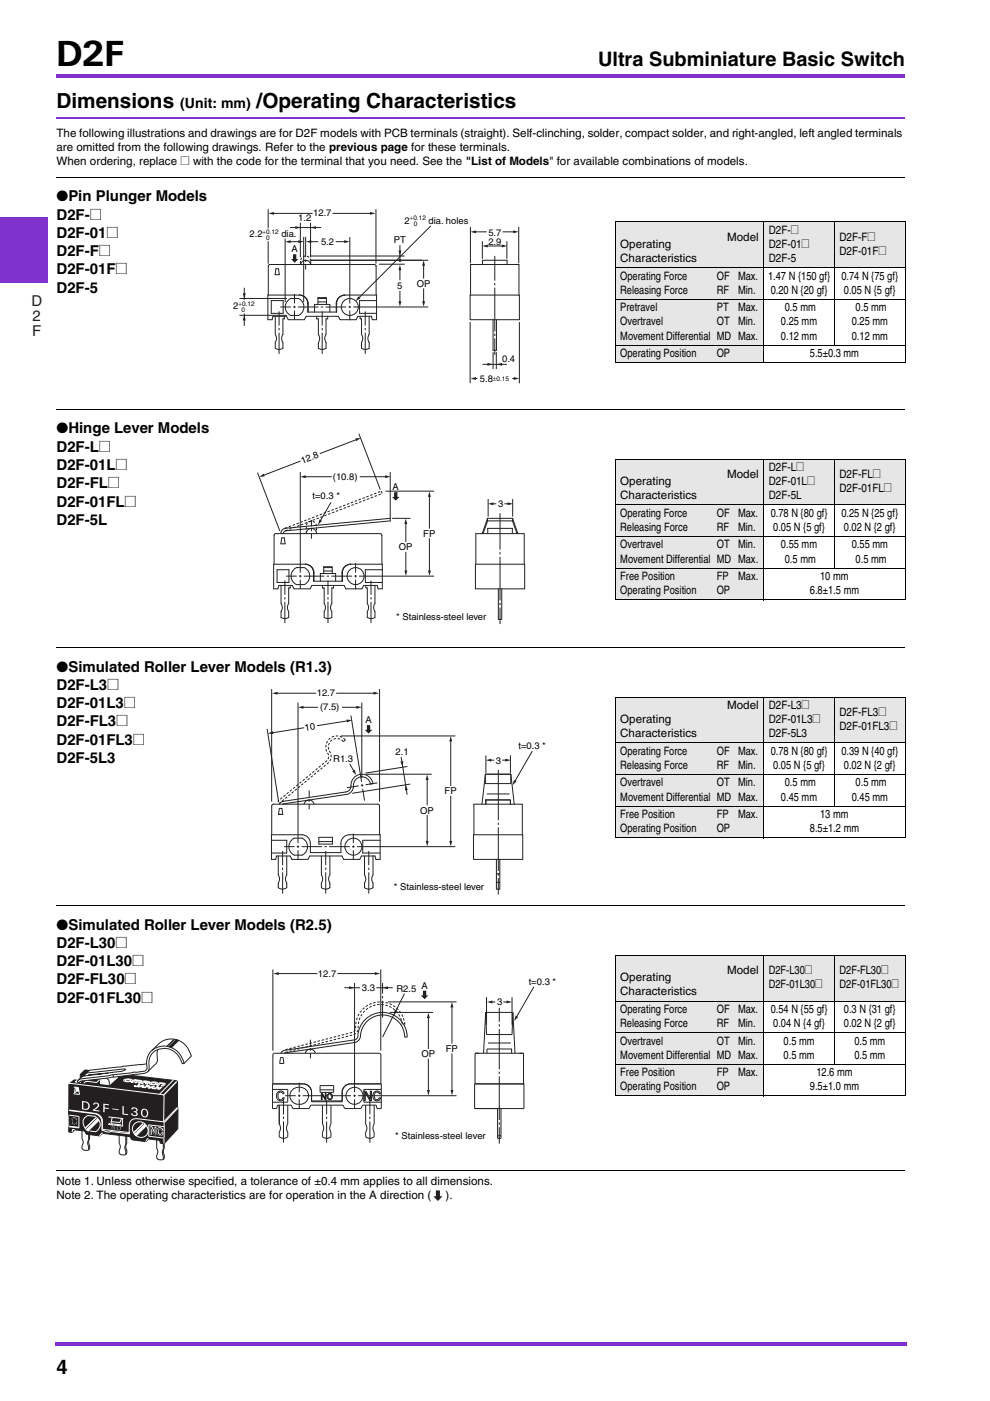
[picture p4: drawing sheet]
<svg xmlns="http://www.w3.org/2000/svg" width="210mm" height="297mm" viewBox="0 0 210 297" stroke-linecap="round" stroke-linejoin="round" font-family="sans-serif">
<g fill="#8033cc">
<path d="M11.6 284.7h.4v.7h-.4z"/>
<path d="M12 284.7h180.3v.7h-180.3z"/>
<path d="M12 15.7h180v.7h-180z"/>
<path d="M0 46h10v14h-10z"/>
</g>
<g fill="#fff">
<path d="M6 61h4v40h-4z"/>
<path d="M12 24.4h180v2h-180z"/>
</g>
<path d="M12 24.9h180" fill="none" stroke="#8033cc" stroke-width=".42"/>
<path d="M12 36.7h180v2h-180z" fill="#fff"/>
<path d="M12 37.7h180" fill="none" stroke="#000" stroke-width=".21"/>
<path d="M12 85.9h180v2h-180z" fill="#fff"/>
<path d="M12 86.9h180" fill="none" stroke="#000" stroke-width=".21"/>
<path d="M12 136.4h180v2h-180z" fill="#fff"/>
<path d="M12 137.4h180" fill="none" stroke="#000" stroke-width=".21"/>
<path d="M12 191.1h180v2h-180z" fill="#fff"/>
<path d="M12 192.1h180" fill="none" stroke="#000" stroke-width=".21"/>
<path d="M12 247.3h180v2h-180z" fill="#fff"/>
<path d="M12 248.3h180" fill="none" stroke="#000" stroke-width=".21"/>
<g fill="none" stroke="#231f20" stroke-width=".21">
<path d="M56.9 44.4v4M56.9 51.1v4.8M57.9 45.2h8.4M58.5 57h.6l.1 1.2h-.9zM63.7 55.4v.7M64.8 50.2v4.4M64.8 55.1v.5M64.8 56.1v1M65.7 55.2h25.1M65.7 54.3h20.1M65.9 55.4v.7a1.08 1.08 0 0 0-1.1-.9 1.08 1.08 0 0 0-1 .9M70.5 45.2h8.2"/>
<path d="M74.2 50.3v14M79.7 44.4v11.5M102.3 56.1v-.9h5.3v.9M56.9 62.6v-6.2l.2-.3h22.3l.4 .3v6.2M57.5 63.7h2.6v2.7h-2.6zM58.4 67.1v3.8a1.44 1.44 0 0 1 0 1.7v1.2a1.44 1.44 0 0 0 1.6 0v-1.2a1.44 1.44 0 0 1 0-1.7v-3.3h.3v-.5M59.2 66v3M59.2 69.5v.5M59.2 70.5v4.5M61.2 63.6l.5-.3h1.6a1.98 1.98 0 0 1 1.2 1.8 1.98 1.98 0 0 1-1.2 1.8h-1.6a1.98 1.98 0 0 1-.5-3.3zM62.5 62.3v2M62.5 64.8v.5"/>
<path d="M62.5 65.8v2M63.5 62.6a1.8 1.8 0 0 1 1.8 1.8v1.8h6.1a3.3 3.3 0 0 1 .5-3.1l.8-.5h.5M65.4 66.2a3.3 3.3 0 0 0-.6-3.1l-.8-.5h-.4h-6.8v5.2h.9l.2-.7h2.9l.3 .7h3.5l.3-.7h6.9l.3 .7h3.4l.4-.7h2.9l.2 .7h.9v-5.2h-6.8a1.8 1.8 0 0 0-1.8 1.8v1.8M66.7 66.2v-1.7h3.3v1.7M67.2 67.1v.5h.3v3.3a1.44 1.44 0 0 1 0 1.7v1.2a1.44 1.44 0 0 0 1.7 0v-1.2a1.44 1.44 0 0 1 0-1.7v-3.3h.3v-.5M67.4 64.5v-1.4h1.8v1.4M67.4 63.3h1.8M67.4 64h1.8M68.3 66v3M68.3 69.5v.5M68.3 70.5v4.5M74.2 64.8v.5"/>
<path d="M74.2 65.8v2.1M76.4 67.1v.5h.3v3.3a1.44 1.44 0 0 1 0 1.7v1.2a1.44 1.44 0 0 0 1.6 0v-1.2a1.44 1.44 0 0 1 0-1.7v-3.8M77.5 66v3M77.5 69.5v.5M77.5 70.5v4.5M79.9 63.7h-3.6v2.7h3.6M99.7 62.6h10.5v5.2h-10.5zM99.7 68.3v12.9M99.8 62.6v-6.5h10.3v6.5M104.6 67.8v6.5h.7v-6.5M104.6 74.7v3.5M105.3 74.7v3.5"/>
<path d="M110.2 68.3v12.9"/>
<circle cx="74.2" cy="65.1" r="1.8"/>
</g>
<path d="M65.9 55.4a1.08 1.08 0 0 0-1.1-1.1 1.08 1.08 0 0 0-1.1 1.1" fill="none" stroke="#231f20" stroke-width=".21" stroke-dasharray=".5 .4" stroke-linecap="butt"/>
<g fill="#231f20">
<path d="M78.5 44.9l1.1 .3-1.1 .3z"/>
<path d="M56.9 45.2l1.2-.3v.7z"/>
</g>
<path d="M61.5 48.2h6.6M63.7 47.2v7.3M65.9 47.2v7.3" fill="none" stroke="#231f20" stroke-width=".21"/>
<g fill="#231f20">
<path d="M62.6 47.9l1.2 .3-1.2 .3z"/>
<path d="M65.9 48.2l1.1-.3v.7z"/>
</g>
<path d="M65.8 51.2h1.7M71.2 51.2h2" fill="none" stroke="#231f20" stroke-width=".21"/>
<g fill="#231f20">
<path d="M73 50.9l1.2 .3-1.2 .3z"/>
<path d="M64.9 51.2l1.1-.3v.6z"/>
</g>
<path d="M60.5 50.6v13.4M61.2 51.2h2.3M64.4 50.2v13.8" fill="none" stroke="#231f20" stroke-width=".21"/>
<g fill="#231f20">
<path d="M63.3 50.9l1.1 .3-1.1 .3z"/>
<path d="M60.5 51.2l1.1-.3v.6z"/>
</g>
<path d="M80.4 56h5.4M84.8 57.1v2.3M84.8 61.7v2.4" fill="none" stroke="#231f20" stroke-width=".21"/>
<g fill="#231f20">
<path d="M84.5 63.9h.6l-.3 1.1z"/>
<path d="M84.8 56.1l.3 1.2h-.6z"/>
</g>
<path d="M84.8 52v3.2" fill="none" stroke="#231f20" stroke-width=".21"/>
<g fill="#231f20">
<path d="M84.5 53.1h.6l-.3 1.2z"/>
<circle cx="84.8" cy="55.2" r=".31"/>
</g>
<path d="M89.9 56.1v3M89.9 61.2v2.9" fill="none" stroke="#231f20" stroke-width=".21"/>
<g fill="#231f20">
<path d="M89.5 63.9h.7l-.3 1.1z"/>
<path d="M89.8 55.2l.4 1.1h-.7z"/>
</g>
<path d="M50.8 63.3h10.1M50.8 66.9h10.1M51.8 61v2.6M51.8 66.5v2.6" fill="none" stroke="#231f20" stroke-width=".21"/>
<g fill="#231f20">
<path d="M51.5 62.2h.6l-.3 1.1z"/>
<path d="M51.8 66.8l.3 1.2h-.6z"/>
</g>
<path d="M100.7 80.2h.5M108.7 80.2h.5" fill="none" stroke="#231f20" stroke-width=".21"/>
<g fill="#231f20">
<path d="M109 79.9l1.1 .3-1.1 .4z"/>
<path d="M99.8 80.3l1.2-.4v.7z"/>
</g>
<path d="M102.3 77.2h5.2" fill="none" stroke="#231f20" stroke-width=".21"/>
<g fill="#231f20">
<path d="M103.4 76.9l1.1 .3-1.1 .4z"/>
<path d="M105.3 77.3l1.2-.4v.7z"/>
</g>
<path d="M99.8 48.1v7.7M100.7 49.2h2.5M106.6 49.2h2.5M110 48.1v7.7" fill="none" stroke="#231f20" stroke-width=".21"/>
<g fill="#231f20">
<path d="M108.9 48.8l1.1 .4-1.1 .3z"/>
<path d="M99.8 49.2l1.1-.3v.6z"/>
</g>
<path d="M102.3 51.1v3.8M103.2 52.2h3.4M107.5 51.1v3.8" fill="none" stroke="#231f20" stroke-width=".21"/>
<g fill="#231f20">
<path d="M106.4 51.8l1.2 .4-1.2 .3z"/>
<path d="M102.3 52.2l1.1-.3v.6z"/>
</g>
<path d="M91.4 47.9l-15.3 15.3" fill="none" stroke="#231f20" stroke-width=".21"/>
<g fill="#231f20">
<path d="M76 62.8l.5 .5-1.1 .6z"/>
<path d="M62.2 53.9h.6v1h.5l-.8 .8-.8-.8h.5z"/>
</g>
<path d="M104.9 54.3v5.2M104.9 60v.5M59.5 65.1h2.2M62.2 65.1h.5M63.2 65.1h4.3M68 65.1h.5M69 65.1h4.4M73.9 65.1h.5M74.9 65.1h15.9M104.9 61v9.3M104.9 70.8v.5M104.9 71.8v3.5" fill="none" stroke="#231f20" stroke-width=".21"/>
<g fill="#e6e6e6">
<path d="M130.5 47.1h20v9.7h-20z"/>
<path d="M150.5 47.1h11.5v9.7h-11.5z"/>
<path d="M162 47.1h15v9.7h-15z"/>
<path d="M177 47.1h15v9.7h-15z"/>
<path d="M130.5 56.8h31.5v6.7h-31.5z"/>
<path d="M130.5 63.5h31.5v9.7h-31.5z"/>
<path d="M130.5 73.2h31.5v3.7h-31.5z"/>
</g>
<path d="M130.4 47.1h61.7M130.4 56.8h61.7M130.5 47.2v29.6M162 46.9v30.1M177 46.9v26.3M192 47.2v29.6M130.4 63.5h61.7M130.4 73.2h61.7M130.4 76.9h61.7" fill="none" stroke="#000" stroke-width=".21"/>
<path d="M14.5 63.2h23.6v21.7h-23.6z" fill="#fff"/>
<g fill="#e6e6e6">
<path d="M130.5 97.4h20v9.7h-20z"/>
<path d="M150.5 97.4h11.5v9.7h-11.5z"/>
<path d="M162 97.4h15v9.7h-15z"/>
<path d="M177 97.4h15v9.7h-15z"/>
<path d="M130.5 107.1h31.5v6.7h-31.5z"/>
<path d="M130.5 113.8h31.5v6.7h-31.5z"/>
<path d="M130.5 120.5h31.5v6.7h-31.5z"/>
</g>
<path d="M130.4 97.4h61.7M130.5 97.5v29.6M162 97.3v30M177 97.3v23.2M192 97.5v29.6M130.4 107.1h61.7M130.4 113.8h61.7M130.4 120.5h61.7M130.4 127.2h61.7" fill="none" stroke="#000" stroke-width=".21"/>
<path d="M60.4 112l20.5-7.9M60.5 112.6l20.6-8M65 113.1v-1.5a1.08 1.08 0 0 1 1.1-1.1 1.08 1.08 0 0 1 1 1.1v1.5" fill="none" stroke="#231f20" stroke-width=".21" stroke-dasharray=".5 .4" stroke-linecap="butt"/>
<g fill="none" stroke="#231f20" stroke-width=".21">
<path d="M76.1 91.9l4.6 11.9M54.6 100.2l4.7 12.4M58.1 119.6v-6.1l.4-.4 22.3 .1 .2 .3v6.1M59.8 114h.5l.2 1.3h-.9zM60.1 113.1a.54 .54 0 0 1 .5-.6l22.2-2.1-.1-.5-22.1 2.1a1.08 1.08 0 0 0-1 1.1M63.7 100.1v21.3M64.6 101.1h5.8M65 113.1a1.08 1.08 0 0 1 1.1-1.1 1.08 1.08 0 0 1 1 1.1M66.1 110.3v1.3M66.1 112.1v.5M66.1 113.1v1.1M74.4 119.6a1.8 1.8 0 0 0-1.8 1.8v1.8h-6.1a3.3 3.3 0 0 0-.5-3.1l-.8-.4-.5-.1"/>
<path d="M75.4 119.4v2M76.3 101.1h5.6M80.9 104.1l.2 .5M82.8 100.1v9.8M100.8 119.6h10.5v5.2h-10.5zM100.9 119.6v-6.5h10.3v6.5M103.4 109.9h5.4v.5h-5.4zM103.4 110.1l-1.1 3M103.4 110.4l-.9 2.7M103.4 113.1v-1.1h5.3v1.1M108.7 110.4l1 2.7M108.8 110.1l1.1 3"/>
<path d="M58.8 120.8h2.5v2.7h-2.5zM59.6 124.1v3.9a1.44 1.44 0 0 1 0 1.6v1.3a1.44 1.44 0 0 0 1.6 0v-1.3a1.44 1.44 0 0 1 0-1.6v-3.3h.3v-.6M60.4 123.1v3M60.4 126.6v.5M60.4 127.6v4.5M62.4 120.6l.5-.3h1.6a1.98 1.98 0 0 1 1.2 1.8 1.98 1.98 0 0 1-1.2 1.8h-1.6a1.98 1.98 0 0 1-.5-3.3zM63.7 121.9v.5M63.7 122.9v2M66.6 123.2a3.3 3.3 0 0 0-.5-3.1l-.8-.4-.5-.1h-6.8v5.2h.9l.2-.7h2.9l.4 .7h3.4l.3-.7h6.9l.3 .7h3.5l.3-.7h2.9l.2 .7h.9v-5.2h-6.8a1.8 1.8 0 0 0-1.8 1.8v1.8M67.9 123.2v-1.6h3.3v1.6M68.4 124.1v.6h.4v3.3a1.44 1.44 0 0 1 0 1.6v1.3a1.44 1.44 0 0 0 1.6 0v-1.3a1.44 1.44 0 0 1 0-1.6v-3.3h.3v-.6M68.7 121.6v-1.4h1.8v1.4"/>
<path d="M68.7 120.3h1.8M68.7 121.1h1.8M69.6 123.1v3M69.6 126.6v.5M69.6 127.6v4.5M75.4 121.9v.5M75.4 122.9v2.1M77.6 124.1v.6h.3v3.3a1.44 1.44 0 0 1 0 1.6v1.3a1.44 1.44 0 0 0 1.6 0v-1.3a1.44 1.44 0 0 1 0-1.6v-3.9M78.7 123.1v3M78.7 126.6v.5M78.7 127.6v4.5M81.1 120.8h-3.6v2.7h3.6"/>
<path d="M105.7 124.8v6.5h.7v-6.5"/>
<circle cx="75.4" cy="122.1" r="1.8"/>
</g>
<g fill="#231f20">
<path d="M81.7 100.8l1.1 .3-1.1 .3z"/>
<path d="M63.7 101.1l1.1-.3v.6z"/>
</g>
<path d="M63.8 97.7l-8 3.1M75.7 93.2l-7.9 3" fill="none" stroke="#231f20" stroke-width=".21"/>
<g fill="#231f20">
<path d="M75.4 93l1.2-.2-1 .7z"/>
<path d="M55 101.1l.9-.7 .2 .6z"/>
</g>
<path d="M86.1 110.9v4M86.1 117v4.2" fill="none" stroke="#231f20" stroke-width=".21"/>
<g fill="#231f20">
<path d="M85.8 121h.6l-.3 1.1z"/>
<path d="M86.1 110l.3 1.1h-.6z"/>
</g>
<path d="M91.1 105.1v7M91.1 114.1v7.1" fill="none" stroke="#231f20" stroke-width=".21"/>
<g fill="#231f20">
<path d="M90.8 121h.6l-.3 1.1z"/>
<path d="M91.1 104.2l.3 1.2h-.6z"/>
</g>
<path d="M103.5 105.8v3.7M104.5 106.8h.8M107 106.8h.9M108.7 105.8v3.7" fill="none" stroke="#231f20" stroke-width=".21"/>
<g fill="#231f20">
<path d="M107.7 106.5l1.1 .3-1.1 .3z"/>
<path d="M103.5 106.8l1.2-.3v.6z"/>
<path d="M83.6 104.4h.7v1h.4l-.8 .8-.7-.8h.4z"/>
</g>
<path d="M70.2 106.5l-2.3 4M83.2 109.9h3.9M60.7 122.2h2.2M63.4 122.2h.5M64.4 122.2h4.4M69.3 122.2h.5M70.3 122.2h4.4M75.2 122.2h.5M76.2 122.2h15.9" fill="none" stroke="#231f20" stroke-width=".21"/>
<path d="M67.8 110.1l.5 .3-.8 .9z" fill="#231f20"/>
<path d="M81.8 104.1h10.3M106.1 108.8v7.8M106.1 117.1v.5M106.1 118.1v9.2M106.1 127.8v.5M106.1 128.8v3.5" fill="none" stroke="#231f20" stroke-width=".21"/>
<path d="M14.5 112.4h24.6v22.9h-24.6z" fill="#fff"/>
<g fill="#e6e6e6">
<path d="M130.5 147.8h20v9.7h-20z"/>
<path d="M150.5 147.8h11.5v9.7h-11.5z"/>
<path d="M162 147.8h15v9.7h-15z"/>
<path d="M177 147.8h15v9.7h-15z"/>
<path d="M130.5 157.5h31.5v6.7h-31.5z"/>
<path d="M130.5 164.2h31.5v6.7h-31.5z"/>
<path d="M130.5 170.9h31.5v6.7h-31.5z"/>
</g>
<path d="M130.4 147.8h61.7M130.4 157.5h61.7M130.5 147.9v29.6M162 147.7v30M177 147.7v23.3M192 147.9v29.6M130.4 164.2h61.7M130.4 171h61.7M130.4 177.6h61.7" fill="none" stroke="#000" stroke-width=".21"/>
<path d="M14.5 164.8h23.8v24.6h-23.8z" fill="#fff"/>
<g fill="none" stroke="#231f20" stroke-width=".21">
<path d="M56.7 154.5l2.4 15.6M63.2 149v29.8M64.2 150h3.2M72.6 150h3.2M73.2 156.9l-.4 .3M57.6 178.2h3.2v2.7h-3.2M57.6 177h6.4a1.8 1.8 0 0 1 1.8 1.8v2h6.5a3.4 3.4 0 0 1 .5-3.3l.8-.5h.5h6.5v5.2h-.9l-.2-.7h-2.8l-.4 .7h-3.4l-.4-.7h-6.8l-.4 .7h-3.4l-.4-.7h-2.8l-.2 .7h-.9zM57.6 177v-6.1l.4-.4 22.3 .1 .2 .3v6.1M59.3 170.5l.3-.4 .5-.2 13.3-2a1.51 1.51 0 0 0 1.1-1.9 2.34 2.34 0 0 1 2.3-1.9 2.34 2.34 0 0 1 2.3 2l-.5 .1a1.85 1.85 0 0 0-2.3-1.5 1.85 1.85 0 0 0-1.4 2.3 1.8 1.8 0 0 1-1.4 1.4l-13.6 2.1M59.3 171.4h.5l.2 1.3h-.9zM62 178l.4-.3h1.7a1.98 1.98 0 0 1 1.1 1.8 1.98 1.98 0 0 1-1.1 1.8h-1.7a1.98 1.98 0 0 1-.4-3.3zM63.2 179.3v.5"/>
<path d="M64.5 170.5a1.08 1.08 0 0 1 1.1-.9 1.08 1.08 0 0 1 1 .9M65.6 167.6v1.4M65.6 169.5v.5M65.6 170.5v1.1M67.6 177.5h2.9v1.5h-2.9zM67.6 178.4h2.9M74.9 176.8v2M74.9 179.3v.5M80.6 178.2h-3.7v2.7h3.7M100.4 177h10.5v5.2h-10.5zM100.5 177v-6.5h10.3v6.5M102.2 170.5l.8-6.4h5.4l.7 6.4"/>
<path d="M103 164.1h5.3v2h-5.3zM103 170.5v-.9h5.3v.9M103.3 168.3h4.7M59 181.5v4a1.44 1.44 0 0 1 0 1.7v1a1.44 1.44 0 0 0 1.8 0v-1a1.44 1.44 0 0 1 0-1.7v-4M59.9 180.4v3.1M59.9 184v.5M59.9 185v4.4M63.2 180.3v1.9M68.2 181.5v4a1.44 1.44 0 0 1 0 1.7v1a1.44 1.44 0 0 0 1.8 0v-1a1.44 1.44 0 0 1 0-1.7v-4M69.1 180.4v3.1M69.1 184v.5M69.1 185v4.4"/>
<path d="M74.9 180.3v2M77.3 181.5v4a1.44 1.44 0 0 1 0 1.7v1a1.44 1.44 0 0 0 1.8 0v-1a1.44 1.44 0 0 1 0-1.7v-4M78.2 180.4v3.1M78.2 184v.5M78.2 185v4.4M105.3 182.2v6.3h.7v-6.3M105.3 185.3h.7M105.3 187.1h.7"/>
<circle cx="75" cy="179.5" r="1.8"/>
</g>
<path d="M72.8 157.2a1.85 1.85 0 0 0-2.6-.1 1.85 1.85 0 0 0-.1 2.7 1.8 1.8 0 0 1-.5 2l-10.4 8.5M73.2 156.9a2.38 2.38 0 0 0-3.3-.3 2.38 2.38 0 0 0-.2 3.4 1.26 1.26 0 0 1-.4 1.4l-10.4 8.5" fill="none" stroke="#231f20" stroke-width=".21" stroke-dasharray=".5 .4" stroke-linecap="butt"/>
<g fill="#231f20">
<path d="M75.6 149.6l1.1 .4-1.1 .3z"/>
<path d="M63.2 150l1.2-.3v.6z"/>
</g>
<path d="M64.5 154.3l-6.8 1.1M73.7 152.8l-6.4 1.1" fill="none" stroke="#231f20" stroke-width=".21"/>
<g fill="#231f20">
<path d="M73.5 152.6l1.2 .1-1.1 .5z"/>
<path d="M56.8 155.5l1.1-.5 .1 .6z"/>
</g>
<path d="M90.6 165.1v5.6M90.6 172.8v5.7" fill="none" stroke="#231f20" stroke-width=".21"/>
<g fill="#231f20">
<path d="M90.3 178.3h.6l-.3 1.1z"/>
<path d="M90.6 164.2l.3 1.2h-.6z"/>
</g>
<path d="M95.6 157v9.7M95.6 168.7v9.8" fill="none" stroke="#231f20" stroke-width=".21"/>
<g fill="#231f20">
<path d="M95.3 178.3h.6l-.3 1.1z"/>
<path d="M95.6 156.1l.3 1.1h-.6z"/>
</g>
<path d="M103.1 160.2v3.7M104 161.2h.8M106.5 161.2h.9M108.3 160.2v3.7" fill="none" stroke="#231f20" stroke-width=".21"/>
<g fill="#231f20">
<path d="M107.2 160.9l1.1 .3-1.1 .3z"/>
<path d="M103 161.2l1.2-.3v.6z"/>
<path d="M77.8 153.7h.7v1h.5l-.8 .8-.8-.8h.4z"/>
</g>
<path d="M60.2 179.5h2.3M63 179.5h.5M64 179.5h4.3M68.8 179.5h.5M69.8 179.5h4.4M74.2 162l.9 1.5M74.7 179.5h.5M75.7 179.5h20.9" fill="none" stroke="#231f20" stroke-width=".21"/>
<path d="M74.7 163.5l.5-.3 .3 1.1z" fill="#231f20"/>
<path d="M72.3 156h24.2M77.7 164.1h13.8M85.1 160.5l1.3 8M86.4 162.5l-8.9 1.4M87 166.2l-12.3 2M105.7 163.2v10.7M105.7 174.4v.5M105.7 175.4v9.3M105.7 185.2v.5M105.7 186.2v3.5" fill="none" stroke="#231f20" stroke-width=".21"/>
<g fill="#231f20">
<path d="M84.9 161.5l.6-.1-.1 1.2z"/>
<path d="M86 166.4l.5 1.1-.6 .1z"/>
</g>
<path d="M57.6 146.1v23.9M58.6 147h8.5M71.3 147h8.2M74.4 151.7l2.3 14.1M76.7 149v16M80.5 146.1v23.9M76.1 166.6l-2.5 .4M76.8 166.3v.5M76.9 167.3l.4 2.4M77 166.5h-.5M80 166l-2.5 .4" fill="none" stroke="#231f20" stroke-width=".21"/>
<g fill="#231f20">
<path d="M79.2 146.7l1.2 .3-1.2 .3z"/>
<path d="M57.7 147l1.2-.3v.6z"/>
</g>
<path d="M112.9 159.3l-3.7 6.4" fill="none" stroke="#231f20" stroke-width=".21"/>
<path d="M109 165.4l.5 .3-.8 .8z" fill="#231f20"/>
<g fill="#e6e6e6">
<path d="M130.5 202.5h20v9.7h-20z"/>
<path d="M150.5 202.5h11.5v9.7h-11.5z"/>
<path d="M162 202.5h15v9.7h-15z"/>
<path d="M177 202.5h15v9.7h-15z"/>
<path d="M130.5 212.2h31.5v6.7h-31.5z"/>
<path d="M130.5 218.9h31.5v6.7h-31.5z"/>
<path d="M130.5 225.6h31.5v6.7h-31.5z"/>
</g>
<path d="M130.4 202.5h61.7M130.4 212.2h61.7M130.4 218.9h61.7M130.5 202.6v29.6M162 202.4v30.1M177 202.4v23.3M192 202.6v29.6M130.4 225.6h61.7M130.4 232.3h61.7" fill="none" stroke="#000" stroke-width=".21"/>
<path d="M113.2 209.2l-3.7 6.5" fill="none" stroke="#231f20" stroke-width=".21"/>
<path d="M109.4 215.3l.5 .3-.8 .9z" fill="#231f20"/>
<g fill="none" stroke="#231f20" stroke-width=".21">
<path d="M73 209.4h3.4M75.2 208.4v23.2M79.8 209.4h3.5M81.1 208.4v2.3M81.1 211.2v.5M81.1 212.2v3.6M60.1 233.2v3.1M60.1 236.8v.5M60.1 237.8v4.5M63.5 229.5v2.1M63.5 232.1v.5M63.5 233.1v1.9"/>
<path d="M65.8 220.4v1.4M65.8 222.3v.5M65.8 223.3v1.1M69.3 233.2v3.1M69.3 236.8v.5M69.3 237.8v4.5M75.2 232.1v.5M75.2 233.1v2M78.5 233.2v3.1M78.5 236.8v.5M78.5 237.8v4.5"/>
</g>
<g fill="#231f20">
<path d="M74 209.1l1.2 .3-1.2 .3z"/>
<path d="M81.1 209.4l1.2-.3v.6z"/>
</g>
<path d="M90.9 215.6v6.8M90.9 224.5v6.8" fill="none" stroke="#231f20" stroke-width=".21"/>
<g fill="#231f20">
<path d="M90.6 231.1h.6l-.3 1.2z"/>
<path d="M90.9 214.7l.3 1.2h-.7z"/>
</g>
<path d="M95.9 213.4v7.9M95.9 223.3v8" fill="none" stroke="#231f20" stroke-width=".21"/>
<g fill="#231f20">
<path d="M95.6 231.1h.6l-.3 1.2z"/>
<path d="M95.9 212.4l.3 1.2h-.7z"/>
</g>
<path d="M103.2 211.4v5.9M104.2 212.4h.9M106.8 212.4h.9M108.6 211.4v5.9" fill="none" stroke="#231f20" stroke-width=".21"/>
<g fill="#231f20">
<path d="M107.4 212.1l1.2 .3-1.2 .3z"/>
<path d="M103.3 212.4l1.1-.3v.7z"/>
<path d="M89.7 210h.7v1h.4l-.7 .9-.8-.9h.4z"/>
</g>
<g fill="none" stroke="#231f20" stroke-width=".21">
<path d="M57.9 205.5v17.3M58.9 206.4h8.4M71.6 206.4h8.1M80.8 205.5v17.3M82.4 212.4h14.4M82.7 214.7h9.1M105.9 213.7v2.9M105.9 217.1v.5M105.9 218.1v8.6M60.5 232.3h2.2M63.2 232.3h.5M64.2 232.3h4.4"/>
<path d="M69.1 232.3h.5M70.1 232.3h4.4M75 232.3h.5M76 232.3h20.8M105.9 227.2v.5M105.9 228.2v9.3M105.9 238v.5M105.9 239v3.5"/>
</g>
<g fill="#231f20">
<path d="M79.5 206.1l1.1 .3-1.1 .3z"/>
<path d="M58 206.4l1.1-.3v.6z"/>
</g>
<path d="M85.8 210.7l-4.7 9.2" fill="none" stroke="#231f20" stroke-width=".21"/>
<path d="M83.7 214.1l.6 .3-.8 .9z" fill="#231f20"/>
<g fill="none" stroke="#231f20" stroke-width=".21">
<path d="M103 214.7l.2 4.6h5.4l.2-4.6M108.8 214.7h-5.8l-.4 8.6M108.8 214.7l.4 8.6M57.8 229.8h6.6a1.71 1.71 0 0 1 1.7 1.7v1.9h6.5a3.3 3.3 0 0 1 .5-3.1l.7-.4 .5-.1h6.6v5.2h-.9l-.2-.7h-2.9l-.4 .7h-3.4l-.3-.7h-6.9l-.4 .7h-3.4l-.3-.7h-2.9l-.2 .7h-.9zM57.8 231h3.2v2.7h-3.2M57.9 229.8v-6.1l.3-.4 22.4 .1 .2 .3v6.1M59 231.5a.75 .75 0 0 1 1.3 .4h-.4a.56 .56 0 0 0-.7-.3 .56 .56 0 0 0-.3 .8 .57 .57 0 0 0 .3 .7 .57 .57 0 0 0 .7-.2v-.1h.4a.86 .86 0 0 1-1.2 .5 .86 .86 0 0 1-.5-1.1zM59.2 234.3v4a1.44 1.44 0 0 1 0 1.7v1a1.44 1.44 0 0 0 1.8 0v-1a1.44 1.44 0 0 1 0-1.7v-4M59.5 224.2h.5l.2 1.3h-.9zM59.6 223.3l.3-.4 .5-.2 14.7-2.2a.9 .9 0 0 0 .8-.9 5.2 5.2 0 0 1 5.4-4.9 5.2 5.2 0 0 1 5.1 5.2h-.6a4.7 4.7 0 0 0-4.8-4.7 4.7 4.7 0 0 0-4.6 4.9 1.44 1.44 0 0 1-1.2 .9l-14.9 2.3M62 231.1a1.94 1.94 0 0 1 2.7-.2 1.94 1.94 0 0 1 .2 2.7 1.94 1.94 0 0 1-2.7 .2 1.94 1.94 0 0 1-.2-2.7zM64.3 229.8a1.8 1.8 0 0 1 1.8 1.8v2h6.5a3.4 3.4 0 0 1 .5-3.3l.8-.4 .5-.1"/>
<path d="M64.7 223.3a1.08 1.08 0 0 1 1.1-.9 1.08 1.08 0 0 1 1.1 .9M67.9 230.2h2.9v1.4h-2.9zM67.9 231.1h2.9M68.2 231.9h.2l.6 1.1v-1.1h.1v1.2h-.2l-.6-1.1v1.1h-.1zM68.4 234.3v4a1.44 1.44 0 0 1 0 1.7v1a1.44 1.44 0 0 0 1.8 0v-1a1.44 1.44 0 0 1 0-1.7v-4M69.5 232l.5-.2v.1a.55 .55 0 0 0-.4 .6 .55 .55 0 0 0 .4 .5v.2a.74 .74 0 0 1-.5-1.2zM70 231.8a.7 .7 0 0 1 .5 .7 .7 .7 0 0 1-.5 .7v-.2a.55 .55 0 0 0 .4-.5 .55 .55 0 0 0-.4-.6zM77.2 231.4h.4l1 1.7-.1-1.7h.3v1.9h-.4l-.9-1.7v1.7h-.3zM77.6 234.3v4a1.44 1.44 0 0 1 0 1.7v1a1.44 1.44 0 0 0 1.8 0v-1a1.44 1.44 0 0 1 0-1.7v-4M79.4 231.5a.75 .75 0 0 1 1.3 .4h-.3a.56 .56 0 0 0-.8-.3 .56 .56 0 0 0-.2 .8 .57 .57 0 0 0 .2 .7 .57 .57 0 0 0 .8-.2v-.1h.3a.86 .86 0 0 1-1.1 .5 .86 .86 0 0 1-.5-1.1zM80.9 231h-3.7v2.7h3.7M100.7 229.8h10.4v5.2h-10.4z"/>
<path d="M100.8 223.3h10.2v6.5h-10.2zM103.3 223.3v-.9h5.2v.9M103.6 221.1h4.7M105.5 235v6.4h.8v-6.4M33.2 241.5v2l.3 .5-.1 .5a.87 .87 0 0 0 .1 1.2 .87 .87 0 0 0 1.2 0 .87 .87 0 0 0 0-1.2l.1-2.9M34.6 241.7v1.9l-.2 .7 .2 1.5M105.5 240.8h.8"/>
<circle cx="75.2" cy="232.3" r="1.8"/>
</g>
<path d="M60.5 223.1l14.4-3.7a1.44 1.44 0 0 0 1.1-1.5 4.7 4.7 0 0 1 4.3-4.9 4.7 4.7 0 0 1 5 4.2l.6-.1a5.3 5.3 0 0 0-5.8-4.6 5.3 5.3 0 0 0-4.7 5.8l-.6 .6-14.4 3.7" fill="none" stroke="#231f20" stroke-width=".21" stroke-dasharray=".5 .4" stroke-linecap="butt"/>
<path d="M14.7 229.7l.3-.1a1.07 1.07 0 0 1 1.5-.5v.2l.5-.3a1.59 1.59 0 0 1 1.5-2.1l18.8 2.2a.53 .53 0 0 1 .4 .7l-.1 5 .1 .2v4.3l-3 3.2-.7-.1-.1-.6-2.4-.3-.6 .5-2.9-.3-.5-.7-5.7-.7-.7 .5-2.8-.3-.3-.7-2.2-.3-.5 .6-.7-.1v-4.3l.1-.3-.1-.1v-5.3z" fill="#231f20"/>
<path d="M17 229a1.59 1.59 0 0 1 1.5-2.1l18.8 2.2a.53 .53 0 0 1 .4 .7l-.1 5 .1 .2v4.3l-3 3.2-.7-.1-.1-.6-2.4-.3-.6 .5-2.9-.3-.5-.7-5.7-.7-.7 .5-2.8-.3-.3-.7-2.2-.3-.5 .6-.7-.1v-4.3l.1-.3-.1-.1v-4.9a1.55 1.55 0 0 1 1.2-1.4h.6l.1 .3" fill="none" stroke="#231f20" stroke-width=".21"/>
<path d="M16.4 229.1l-.3 .3 1 .1M18.6 229.3v-.2h-.5l.1 .2M21.3 228.8l-.8 .7-1.2-.1a1.27 1.27 0 0 0-1.5 .2M23.1 228.1v.4M23.6 228v.3" fill="none" stroke="#fff" stroke-width=".21"/>
<path d="M21.5 228.8l3.2-.5v.3l-1.5 1.4-1.9-.3v-.4z" fill="#fff"/>
<path d="M14.7 229.8l.3-.1 19.1 2.3a.56 .56 0 0 1 .7 .5l-.1 5.3M14.7 235.5l5.2 .6a2.08 2.08 0 0 1 1.7 2.6v1M17.9 237l.7-.5 1.5 .2a1.79 1.79 0 0 1 1.2 1.6 1.79 1.79 0 0 1-1 1.6l-1.6-.1a2.01 2.01 0 0 1-.8-2.8zM21.5 228.8l3.2-.5v.3l-1.5 1.4-1.9-.3v-.4zM24.8 228.4h.1l-.2 .2M37.6 234.9l-2.9 3-5.6-.7a1.42 1.42 0 0 0-1.7 1.7v1l-.2 .2-5.5-.7a3.8 3.8 0 0 0-.5-2.8l-1.1-.6-5.3-.6" fill="none" stroke="#fff" stroke-width=".21"/>
<path d="M22.5 228.6a1.01 1.01 0 0 1 .7 1.4" fill="none" stroke="#231f20" stroke-width=".21"/>
<path d="M18.1 239.2l2.2-2.1z" fill="#fff"/>
<g fill="none" stroke="#fff" stroke-width=".21">
<path d="M14.7 238.8l2 .2M14.8 236.4l1.9 .3M15.6 231.9l1.1 .1M15.7 230.5l.9 .1M15.8 239.5h-.4l-.1 .5M16.2 231.4l-.4 .3M16.6 230.6l.3 1.4M16.7 236.8v2.3l-2-.2M20.3 237.1l-2.2 2.1M21.7 239.7l1.5 .3a1.44 1.44 0 0 1 1.4 0l2.8 .4v-.4M23 238.4l3 .4M23.1 236.8l3 .3"/>
<path d="M23.3 238.2l-.2 .1M23.7 237.8l1.7 .2M23.8 237l-.2 1.2 2 .2M25.7 237.2l-.2 .7M26 237.2v1.5M28.4 238.4a1.75 1.75 0 0 1 2.4-.1 1.75 1.75 0 0 1 .2 2.4 1.76 1.76 0 0 1-2.3 0 1.76 1.76 0 0 1-.3-2.3zM31.6 238.6v2.3l3.1 .4M34.8 238v.9l-3.3-.4M34.8 239v2.1M36.7 229l-2.8 2.9M37.7 235l-2.8 2.9M21.7 240.2h-.1l-.5 .6"/>
<path d="M31.4 241.4h-.1l-.4 .6M34.8 241.4v1"/>
</g>
<path d="M37.4 229.4l-2.6 2.7" fill="none" stroke="#fff" stroke-width=".28"/>
<path d="M16.2 230.7h.4l.1 .6-.5 .1z" fill="#fff"/>
<path d="M16 230.6l-.2 1M16.2 230.7h.4l.1 .6-.5 .1z" fill="none" stroke="#fff" stroke-width=".21"/>
<path d="M17.4 239.5v2l.2 .5v.5a.87 .87 0 0 0 0 1.2 .87 .87 0 0 0 1.2 0 .87 .87 0 0 0 0-1.2l.2-2.7M18.8 240.3v1.3l-.2 .7 .2 1.5M25.3 240.4v2l.2 .5v.6a.87 .87 0 0 0 0 1.2 .87 .87 0 0 0 1.2 0 .87 .87 0 0 0 0-1.3l.2-2.8M26.7 240.7v1.8l-.2 .8 .2 1.4" fill="none" stroke="#231f20" stroke-width=".21"/>
<g fill="#fff">
<path d="M23.7 238.5l.5 .9v-.8h.1v1l-.2-.1-.3-.8v.8h-.1z"/>
<path d="M32 238.9l.3 .1 .5 1.3v-1.2l.2-.1v1.6l-.3-.1-.5-1.3-.1 1.2-.1 .1z"/>
<path d="M25 238.8l-.1 .4 .1 .3a.34 .34 0 0 0 .5-.3 .34 .34 0 0 0-.5-.4zM24.7 239.2a.47 .47 0 0 1 .9 0 .47 .47 0 0 1-.9 0z"/>
</g>
<path d="M32 238.9l.3 .1 .5 1.3v-1.2l.2-.1v1.6l-.3-.1-.5-1.3-.1 1.2-.1 .1z" fill="none" stroke="#fff" stroke-width=".21"/>
<path d="M33.5 239.3l.2-.2a.65 .65 0 0 1 .8 .5l-.1 .1a.5 .5 0 0 0-.7-.3 .5 .5 0 0 0-.1 .7l.4 .4h.2l.2-.3 .2 .1a.65 .65 0 0 1-.9 .4 .65 .65 0 0 1-.4-.9z" fill="#fff"/>
<path d="M33.5 239.3l.2-.2a.65 .65 0 0 1 .8 .5l-.1 .1a.5 .5 0 0 0-.7-.3 .5 .5 0 0 0-.1 .7l.4 .4h.2l.2-.3 .2 .1a.65 .65 0 0 1-.9 .4 .65 .65 0 0 1-.4-.9z" fill="none" stroke="#fff" stroke-width=".21"/>
<path d="M15.3 237.1l.2-.2a.65 .65 0 0 1 .8 .5l-.1 .1a.5 .5 0 0 0-.7-.3 .5 .5 0 0 0-.1 .7l.3 .4h.3l.2-.3 .1 .1a.65 .65 0 0 1-.8 .4 .65 .65 0 0 1-.4-.9z" fill="#fff"/>
<path d="M27.8 229.5l.7-.6 1.6 .3-.4 .5-.4-.1 .5-.4-.4-.1-.5 .5-.3-.1 .5-.4-.4-.1-.5 .5zM28.5 230.2l.4 .1 .5-.4 .3 .1-.6 .4h-.5zM29.3 230.4l.9-.4 .3 .1-.1 .5-.7-.2zM29.9 230.3l.4-.2-.1 .3zM29.9 229.7l.6-.5 1.1 .1a.3 .3 0 0 1-.1 .3 .3 .3 0 0 1-.3 0l.2 .3-.5-.1-.2-.3 .7-.1-.6-.1-.5 .4zM30.6 230.6l.5-.5 .7 .2-.2 .1zM31.1 230.4l.1-.2 .3 .1zM31.5 230.7l1-.4h.2v.5l-.8-.2zM32.1 230.6l.4-.2-.1 .2zM32.8 230.8l.5-.4h.4v.4l.4-.3h.2l-.5 .5-.4-.1v-.4l-.4 .4zM33.2 230.1a1.42 1.42 0 0 1 1.6-.4l.3 .1-.5 .5-.3-.1 .4-.3-.1-.2h-.5l-.5 .4z" fill="none" stroke="#fff" stroke-width=".21"/>
<path d="M16.8 228.8l.8-.6 .4-.1a1.98 1.98 0 0 1 1.3-1.2l11.8-1.3a3.6 3.6 0 0 1 .9-2.7 5.7 5.7 0 0 1 4.1-2.6 4.5 4.5 0 0 1 4.5 3.6l-1.5 1.5-.4 .1a3.9 3.9 0 0 0-5.2-3l-.2 1 .1 1.5-.4 .6a6 6 0 0 1-2.5 2l-13.2 1.6-.5 .3h-.4z" fill="#fff"/>
<path d="M16.8 228.8l.8-.6 .4-.1a1.98 1.98 0 0 1 1.3-1.2l11.8-1.3a3.6 3.6 0 0 1 .9-2.7 5.7 5.7 0 0 1 4.1-2.6 4.5 4.5 0 0 1 4.5 3.6l-1.5 1.5-.4 .1a3.9 3.9 0 0 0-5.2-3l-.2 1 .1 1.5-.4 .6a6 6 0 0 1-2.5 2l-13.2 1.6-.5 .3h-.4zM18.7 228l4.2-.5zM22.9 227.5l1.3-.2a4 4 0 0 0 2.4-.6l-.4-.1-8 1M23.6 227.9l-.7 .2-5.6 .6-.7 .3M24 227.9l.1 .4M31.1 225.6v.4a.84 .84 0 0 1-.4 1.1l-7 .8M32.2 222.7a4.3 4.3 0 0 1 6.9 2.7M33.4 222.6a2.99 2.99 0 0 0-1.8 3.6l-.2 .9" fill="none" stroke="#231f20" stroke-width=".21"/>
<g fill="#231f20">
<path d="M15.2 237.1l.2-.1a.65 .65 0 0 1 .9 .5l-.1 .1a.5 .5 0 0 0-.7-.4 .5 .5 0 0 0-.2 .8l.4 .4 .2-.1 .2-.2h.2a.65 .65 0 0 1-.9 .5 .65 .65 0 0 1-.4-.9z"/>
<path d="M31.9 239l.3 .1 .6 1.2v-1.2h.2l-.1 1.6-.2-.2-.6-1.2v1.2h-.2z"/>
<path d="M33.4 239.4l.2-.2a.65 .65 0 0 1 .9 .5l-.1 .1a.5 .5 0 0 0-.7-.4 .5 .5 0 0 0-.2 .8l.4 .4h.2l.2-.3 .2 .1a.65 .65 0 0 1-.8 .4 .65 .65 0 0 1-.4-.9z"/>
<path d="M23.6 238.6l.6 .9v-.8h.1v1l-.2-.1-.4-.8v.8h-.1z"/>
<path d="M25 238.9l-.2 .3 .2 .3a.34 .34 0 0 0 .4-.3 .34 .34 0 0 0-.4-.3zM24.6 239.2a.47 .47 0 0 1 .9 0 .47 .47 0 0 1-.9 0z"/>
</g>
<path d="M26.3 229l.8-.2h.7l.3 .2a1.55 1.55 0 0 1-1.9 .1zM26.6 229l.8-.1 .3 .1-.5 .2h-.5zM31.7 229.6l.8-.2 .7 .1 .3 .2a1.55 1.55 0 0 1-1.9 0zM32 229.6l.8-.1 .3 .2-.5 .2-.5-.1z" fill="none" stroke="#fff" stroke-width=".21"/>
<path d="M18.4 239.5l2.3-2.3 .3 .4-2.2 2.1z" fill="#fff"/>
<path d="M18.4 239.5l2.3-2.3 .3 .4-2.2 2.1z" fill="none" stroke="#fff" stroke-width=".21"/>
<path d="M28.4 240.1l1.9-1.8z" fill="#fff"/>
<path d="M30.3 238.3l-1.9 1.8" fill="none" stroke="#fff" stroke-width=".21"/>
<path d="M28.5 240.4l2.2-2.1 .4 .4-2.2 2.1z" fill="#fff"/>
<path d="M28.5 240.4l2.2-2.1 .4 .4-2.2 2.1z" fill="none" stroke="#fff" stroke-width=".21"/>
<path d="M35.5 221.8l1.4-1.4z" fill="#231f20"/>
<path d="M36.9 220.4l-1.4 1.4" fill="none" stroke="#231f20" stroke-width=".21"/>
<path d="M35.8 221.9l1.6-1.5 .5 .2-1.6 1.5z" fill="#231f20"/>
<path d="M18.6 228.1h-.6M35.8 221.9l1.6-1.5 .5 .2-1.6 1.5z" fill="none" stroke="#231f20" stroke-width=".21"/>
<g fill="#fff">
<path d="M19.9 233.9a.64 .64 0 0 1 .9 0 .64 .64 0 0 1 0 .9l-.7 .5 1 .2v.2l-1.4-.2v-.2l.8-.6a.38 .38 0 0 0 .2-.6 .38 .38 0 0 0-.7 .1h-.3z"/>
<path d="M21.9 234l1.2 .1v.3l-.9-.2v.6l.9 .1v.2l-.9-.1v.8h-.3z"/>
<path d="M23.8 235l1.4 .2v.2l-1.4-.2z"/>
<path d="M26 234.5h.3l-.1 1.6 1 .1v.2l-1.2-.1z"/>
<path d="M28 234.9a.67 .67 0 0 1 .8-.1 .67 .67 0 0 1 .3 .8l-.3 .1a.49 .49 0 0 1 .4 .7 .49 .49 0 0 1-.7 .2l-.6-.3-.1-.3 .3 .1a.39 .39 0 0 0 .4 .4 .39 .39 0 0 0 .3-.5l-.4-.2v-.2h.2a.33 .33 0 0 0 .3-.4 .33 .33 0 0 0-.5-.2l-.3 .2h-.3z"/>
<path d="M17.7 233.7v1.3l.4 .1a.68 .68 0 0 0 .6-.7 .68 .68 0 0 0-.6-.7zM17.4 233.4a1.26 1.26 0 0 1 1.6 1.1 .76 .76 0 0 1-1 .8l-.6-.1z"/>
<path d="M30.3 235.4a.73 .73 0 0 0-.1 .8 .73 .73 0 0 0 .7 .5 .76 .76 0 0 0 .3-.9 .76 .76 0 0 0-.7-.5zM30.1 235.2a.88 .88 0 0 1 1.3 .6 .88 .88 0 0 1-.9 1.1 1.08 1.08 0 0 1-.4-1.7z"/>
</g>
<path d="M92.5 252.4h.8v1.2h.6l-1 1-1-1h.6z" fill="#231f20"/>
<text font-size="7.4" x="12" y="13.9">D2F</text>
<g font-size="4.4">
<text x="12" y="22.9">Dimensions</text>
<text x="54.4" y="22.9">/Operating Characteristics</text>
</g>
<g font-size="4.2">
<text x="126.9" y="13.9">Ultra Subminiature Basic Switch</text>
<text x="12" y="291.3">4</text>
</g>
<g font-size="3.2">
<text x="12" y="42.7">●Pin Plunger Models</text>
<text x="12" y="46.5">D2F-@</text>
<text x="12" y="50.4">D2F-01@</text>
<text x="12" y="58.2">D2F-01F@</text>
<text x="12" y="54.3">D2F-F@</text>
<text x="12" y="62.1">D2F-5</text>
<text x="12" y="91.9">●Hinge Lever Models</text>
<text x="12" y="95.8">D2F-L@</text>
<text x="12" y="99.7">D2F-01L@</text>
<text x="12" y="103.5">D2F-FL@</text>
<text x="12" y="107.4">D2F-01FL@</text>
<text x="12" y="111.3">D2F-5L</text>
<text x="12" y="142.4">●Simulated Roller Lever Models (R1.3)</text>
<text x="12" y="146.3">D2F-L3@</text>
<text x="12" y="150.1">D2F-01L3@</text>
<text x="12" y="154">D2F-FL3@</text>
<text x="12" y="157.9">D2F-01FL3@</text>
<text x="12" y="161.8">D2F-5L3</text>
<text x="12" y="197.1">●Simulated Roller Lever Models (R2.5)</text>
<text x="12" y="201">D2F-L30@</text>
<text x="12" y="208.7">D2F-FL30@</text>
<text x="12" y="204.9">D2F-01L30@</text>
<text x="12" y="212.6">D2F-01FL30@</text>
</g>
<g font-size="3.2" fill="#231f20">
<text x="6.7" y="64.8">D</text>
<text x="6.8" y="71.1">F</text>
<text x="6.9" y="68">2</text>
</g>
<text font-size="3" x="38.2" y="22.9">(Unit: mm)</text>
<g font-size="2.5">
<text x="12" y="29">The following illustrations and drawings are for D2F models with PCB terminals (straight). Self-clinching, solder, compact solder, and right-angled, left angled terminals</text>
<text x="12" y="34.9">When ordering, replace @ with the code for the terminal that you need. See the &quot;List of Models&quot; for available combinations of models.</text>
<text x="12" y="31.9">are omitted from the following drawings. Refer to the previous page for these terminals.</text>
<text x="131.6" y="52.6">Operating</text>
<text x="154.2" y="51.1">Model</text>
<text x="163" y="49.6">D2F-@</text>
<text x="163" y="52.6">D2F-01@</text>
<text x="178.1" y="51.1">D2F-F@</text>
<text x="131.6" y="55.6">Characteristics</text>
<text x="131.6" y="59.3">Operating Force</text>
<text x="152" y="59.3">OF</text>
<text x="156.6" y="59.3">Max.</text>
<text x="162.9" y="59.3">1.47 N {150 gf}</text>
<text x="163" y="55.6">D2F-5</text>
<text x="178.1" y="54.1">D2F-01F@</text>
<text x="178.5" y="59.3">0.74 N {75 gf}</text>
<text x="131.6" y="62.3">Releasing Force</text>
<text x="131.6" y="66">Pretravel</text>
<text x="152" y="62.3">RF</text>
<text x="152" y="66">PT</text>
<text x="156.5" y="62.3">Min.</text>
<text x="156.6" y="66">Max.</text>
<text x="163.5" y="62.3">0.20 N {20 gf}</text>
<text x="166.5" y="66">0.5 mm</text>
<text x="179" y="62.3">0.05 N {5 gf}</text>
<text x="181.5" y="66">0.5 mm</text>
<text x="131.6" y="69">Overtravel</text>
<text x="131.6" y="72">Movement Differential MD Max.</text>
<text x="152" y="69">OT</text>
<text x="156.6" y="69">Min.</text>
<text x="165.7" y="69">0.25 mm</text>
<text x="165.7" y="72">0.12 mm</text>
<text x="180.7" y="69">0.25 mm</text>
<text x="180.7" y="72">0.12 mm</text>
<text x="131.6" y="75.7">Operating Position</text>
<text x="152" y="75.7">OP</text>
<text x="171.8" y="75.7">5.5±0.3 mm</text>
<text x="154.2" y="101.4">Model</text>
<text x="163" y="99.9">D2F-L@</text>
<text x="178.1" y="101.4">D2F-FL@</text>
<text x="131.6" y="102.9">Operating</text>
<text x="131.6" y="105.9">Characteristics</text>
<text x="163" y="105.9">D2F-5L</text>
<text x="163" y="102.9">D2F-01L@</text>
<text x="178.1" y="104.4">D2F-01FL@</text>
<text x="131.6" y="109.6">Operating Force</text>
<text x="131.6" y="112.6">Releasing Force</text>
<text x="152" y="112.6">RF</text>
<text x="152" y="109.6">OF</text>
<text x="156.5" y="112.6">Min.</text>
<text x="156.6" y="109.6">Max.</text>
<text x="163.5" y="109.6">0.78 N {80 gf}</text>
<text x="164" y="112.6">0.05 N {5 gf}</text>
<text x="178.5" y="109.6">0.25 N {25 gf}</text>
<text x="179" y="112.6">0.02 N {2 gf}</text>
<text x="131.6" y="116.3">Overtravel</text>
<text x="131.6" y="119.3">Movement Differential MD Max.</text>
<text x="152" y="116.3">OT</text>
<text x="156.6" y="116.3">Min.</text>
<text x="165.7" y="116.3">0.55 mm</text>
<text x="166.5" y="119.3">0.5 mm</text>
<text x="180.7" y="116.3">0.55 mm</text>
<text x="181.5" y="119.3">0.5 mm</text>
<text x="131.6" y="123">Free Position</text>
<text x="131.6" y="126">Operating Position</text>
<text x="152" y="126">OP</text>
<text x="152.1" y="123">FP</text>
<text x="156.6" y="123">Max.</text>
<text x="171.8" y="126">6.8±1.5 mm</text>
<text x="174" y="123">10 mm</text>
<text x="131.6" y="153.4">Operating</text>
<text x="154.2" y="150.3">Model</text>
<text x="163" y="150.3">D2F-L3@</text>
<text x="163" y="153.4">D2F-01L3@</text>
<text x="178.1" y="151.8">D2F-FL3@</text>
<text x="178.1" y="154.9">D2F-01FL3@</text>
<text x="131.6" y="156.4">Characteristics</text>
<text x="131.6" y="160.1">Operating Force</text>
<text x="152" y="160.1">OF</text>
<text x="156.6" y="160.1">Max.</text>
<text x="163" y="156.4">D2F-5L3</text>
<text x="163.5" y="160.1">0.78 N {80 gf}</text>
<text x="178.5" y="160.1">0.39 N {40 gf}</text>
<text x="131.6" y="163">Releasing Force</text>
<text x="131.6" y="166.8">Overtravel</text>
<text x="152" y="163">RF</text>
<text x="152" y="166.8">OT</text>
<text x="156.5" y="163">Min.</text>
<text x="156.6" y="166.8">Min.</text>
<text x="164" y="163">0.05 N {5 gf}</text>
<text x="166.5" y="166.8">0.5 mm</text>
<text x="179" y="163">0.02 N {2 gf}</text>
<text x="181.5" y="166.8">0.5 mm</text>
<text x="131.6" y="173.5">Free Position</text>
<text x="131.6" y="169.8">Movement Differential MD Max.</text>
<text x="152.1" y="173.5">FP</text>
<text x="156.6" y="173.5">Max.</text>
<text x="165.7" y="169.8">0.45 mm</text>
<text x="174" y="173.5">13 mm</text>
<text x="180.7" y="169.8">0.45 mm</text>
<text x="131.6" y="176.5">Operating Position</text>
<text x="152" y="176.5">OP</text>
<text x="171.8" y="176.5">8.5±1.2 mm</text>
<text x="131.6" y="208.1">Operating</text>
<text x="154.2" y="206.6">Model</text>
<text x="163" y="209.5">D2F-01L30@</text>
<text x="163" y="206.6">D2F-L30@</text>
<text x="178.1" y="209.5">D2F-01FL30@</text>
<text x="178.1" y="206.6">D2F-FL30@</text>
<text x="131.6" y="211.1">Characteristics</text>
<text x="131.6" y="214.8">Operating Force</text>
<text x="152" y="214.8">OF</text>
<text x="156.6" y="214.8">Max.</text>
<text x="163.5" y="214.8">0.54 N {55 gf}</text>
<text x="179" y="214.8">0.3 N {31 gf}</text>
<text x="131.6" y="217.8">Releasing Force</text>
<text x="131.6" y="221.5">Overtravel</text>
<text x="152" y="217.8">RF</text>
<text x="152" y="221.5">OT</text>
<text x="156.5" y="217.8">Min.</text>
<text x="156.6" y="221.5">Min.</text>
<text x="164" y="217.8">0.04 N {4 gf}</text>
<text x="166.2" y="221.5">0.5 mm</text>
<text x="179" y="217.8">0.02 N {2 gf}</text>
<text x="181.2" y="221.5">0.5 mm</text>
<text x="131.6" y="224.5">Movement Differential MD Max.</text>
<text x="166.2" y="224.5">0.5 mm</text>
<text x="181.2" y="224.5">0.5 mm</text>
<text x="131.6" y="228.2">Free Position</text>
<text x="131.6" y="231.2">Operating Position</text>
<text x="152" y="231.2">OP</text>
<text x="152.1" y="228.2">FP</text>
<text x="156.6" y="228.2">Max.</text>
<text x="171.8" y="231.2">9.5±1.0 mm</text>
<text x="173.2" y="228.2">12.6 mm</text>
<text x="12" y="251.3">Note 1. Unless otherwise specified, a tolerance of ±0.4 mm applies to all dimensions.</text>
<text x="12" y="254.3">Note 2. The operating characteristics are for operation in the A direction (</text>
<text x="94.5" y="254.3">).</text>
</g>
<g font-size="2">
<text x="63.3" y="46.9">1.2</text>
<text x="66.4" y="45.9">12.7</text>
<text x="85.8" y="47.4">2</text>
<text x="90.9" y="47.4">dia. holes</text>
<text x="52.9" y="50.3">2.2</text>
<text x="59.7" y="50.3">dia.</text>
<text x="61.8" y="53.5">A</text>
<text x="68.1" y="52">5.2</text>
<text x="83.5" y="51.4">PT</text>
<text x="103.6" y="49.9">5.7</text>
<text x="103.6" y="51.9">2.9</text>
<text x="49.5" y="65.6">2</text>
<text x="84.3" y="61.3">5</text>
<text x="88.4" y="60.8">OP</text>
<text x="106.5" y="76.8">0.4</text>
<text x="101.8" y="80.9">5.8</text>
<text x="64.1" y="98.3" transform="rotate(-21 64.1 98.3)">12.8</text>
<text x="70.6" y="101.7">(10.8)</text>
<text x="66.3" y="105.8">t=0.3 *</text>
<text x="83.3" y="103.9">A</text>
<text x="105.6" y="107.6">3</text>
<text x="89.8" y="113.8">FP</text>
<text x="84.6" y="116.7">OP</text>
<text x="84" y="131.4">* Stainless-steel lever</text>
<text x="67.2" y="147.6">12.7</text>
<text x="64.7" y="154.9" transform="rotate(-9 64.7 154.9)">10</text>
<text x="67.9" y="150.6">(7.5)</text>
<text x="77.5" y="153.3">A</text>
<text x="70.7" y="161.5">R1.3</text>
<text x="83.9" y="160.1">2.1</text>
<text x="105.2" y="161.9">3</text>
<text x="110" y="158.8">t=0.3 *</text>
<text x="89.1" y="172.5">OP</text>
<text x="94.3" y="168.4">FP</text>
<text x="83.6" y="188.7">* Stainless-steel lever</text>
<text x="67.4" y="207.1">12.7</text>
<text x="89.4" y="209.6">A</text>
<text x="112.1" y="208.8">t=0.3 *</text>
<text x="76.7" y="210.1">3.3</text>
<text x="84.1" y="210.2">R2.5</text>
<text x="105.4" y="213.2">3</text>
<text x="89.4" y="224.2">OP</text>
<text x="94.6" y="223">FP</text>
<text x="83.8" y="241.5">* Stainless-steel lever</text>
</g>
<g font-size="1.4">
<text x="86.9" y="46.7">+0.12</text>
<text x="87.8" y="47.9">0</text>
<text x="55.7" y="49.6">+0.12</text>
<text x="56.4" y="50.8">0</text>
<text x="50.6" y="64.9">+0.12</text>
<text x="51.2" y="66.1">0</text>
<text x="104.6" y="80.7">±0.15</text>
</g>
</svg>
